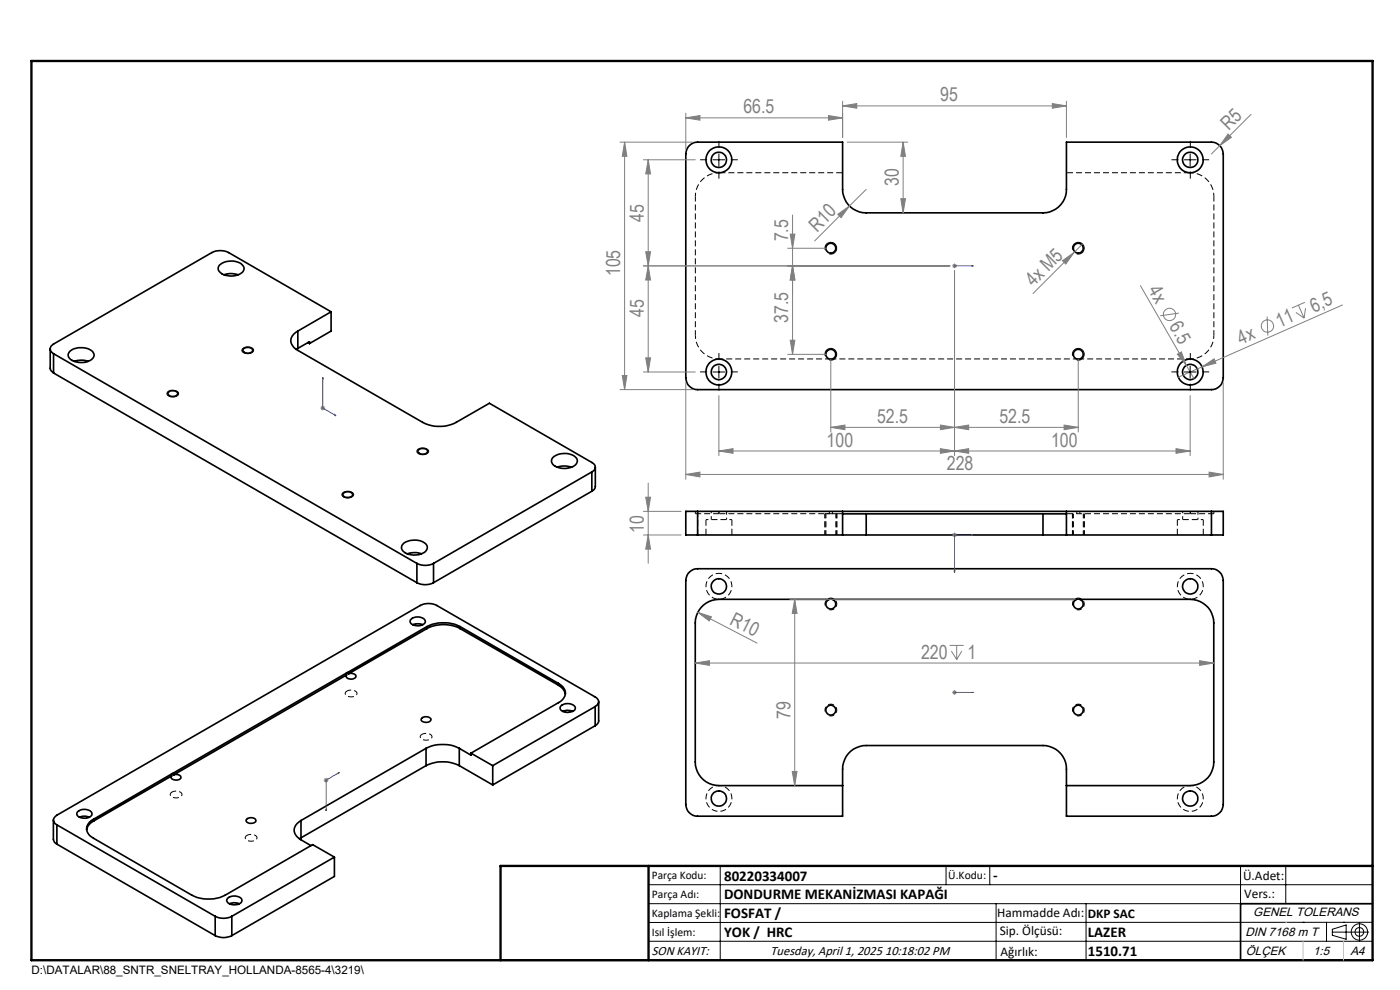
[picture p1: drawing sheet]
<svg xmlns="http://www.w3.org/2000/svg" width="297mm" height="210mm" viewBox="0 0 297 210" stroke-linecap="round" stroke-linejoin="round" font-family="sans-serif">
<path d="M152.5 36.6h26.3M226.3 36.6h26.2M152.5 109h26.3M226.3 109h26.2" fill="none" stroke="#000" stroke-width=".21" stroke-dasharray="1.3 .6" stroke-dashoffset="-.1" stroke-linecap="butt"/>
<path d="M175.9 76.1h-23.4M228.4 76.1h-51.8M252.5 76.1h-23.4" fill="none" stroke="#000" stroke-width=".21" stroke-dasharray="1.3 .6" stroke-dashoffset=".4" stroke-linecap="butt"/>
<path d="M252.5 36.6a5 5 0 0 1 5 5M147.5 41.6a5 5 0 0 1 5-5M152.5 76.1a5 5 0 0 1-5-5M257.5 71.1a5 5 0 0 1-5 5" fill="none" stroke="#000" stroke-width=".21" stroke-dasharray="1.3 .6" stroke-dashoffset=".5" stroke-linecap="butt"/>
<path d="M257.5 41.6v29.5M147.5 71.1v-29.5M175.9 129.3a1.25 1.25 0 0 0 1.6-1.1 1.25 1.25 0 0 0-1.3-1.3 1.25 1.25 0 0 0-1.1 1.5M228.4 129.3a1.25 1.25 0 0 0 1.6-1.1 1.25 1.25 0 0 0-1.3-1.3 1.25 1.25 0 0 0-1.1 1.5M175.9 151.8a1.25 1.25 0 0 0 1.6-1.1 1.25 1.25 0 0 0-1.3-1.3 1.25 1.25 0 0 0-1.1 1.5M228.4 151.8a1.25 1.25 0 0 0 1.6-1.1 1.25 1.25 0 0 0-1.3-1.3 1.25 1.25 0 0 0-1.1 1.5" fill="none" stroke="#000" stroke-width=".21" stroke-dasharray="1.3 .6" stroke-dashoffset=".2" stroke-linecap="butt"/>
<g fill="none" stroke="#000" stroke-width=".35">
<path d="M146.2 30.9a2.32 2.32 0 0 1 1.8-.7h30.8v10a5 5 0 0 0 5 4.9h37.5a5 5 0 0 0 4.9-4.9v-10h30.8a2.53 2.53 0 0 1 2.5 2.5v47.4a2.53 2.53 0 0 1-2.5 2.5h-109a2.53 2.53 0 0 1-2.5-2.5v-47.4a2.72 2.72 0 0 1 .7-1.8zM46.6 56.2a3.8 3.8 0 0 1 5 .2 1.25 1.25 0 0 1-.9 1.8 4 4 0 0 1-4.2-.6 1 1 0 0 1 .1-1.4zM47.5 58.3a4.7 4.7 0 0 1 3 0M10.7 74v4.4l.7 .7M11.4 75v4.1M11.4 75l77 44.5M11.4 79.1l77 44.5M14.7 74.6a3.8 3.8 0 0 1 5.1 .2 1.44 1.44 0 0 1-1.3 2 3.5 3.5 0 0 1-4-1.1 .97 .97 0 0 1 .2-1.1zM15.7 76.7a4.8 4.8 0 0 1 3 0M51.8 73.9a1.3 1.3 0 0 1 1.8 .4 1.18 1.18 0 0 1-1 .6 1.18 1.18 0 0 1-1.1-.6zM63.2 70.2a2.15 2.15 0 0 0-1.5 2.1 2.15 2.15 0 0 0 1.5 2l26.5 15.3a7.8 7.8 0 0 0 7.1 0l7-4.1 21.8 12.6a1.05 1.05 0 0 1 .7 1 1.05 1.05 0 0 1-.7 1M63.2 70.2v3.7"/>
<path d="M63.2 73.9l-.4 .2M65.3 72.7l.4 .2M65.7 72.9v-.4l-2.5 1.4M70.2 66.1l-21.7-12.5a4 4 0 0 0-3.6 0l-33.5 19.4a1.09 1.09 0 0 0-.7 1 1.09 1.09 0 0 0 .7 1M70.2 66.1l-7 4.1M70.2 66.1v4.1l-4.5 2.7M35.8 83.1a1.33 1.33 0 0 1 1.9 .4 1.18 1.18 0 0 1-1.1 .6 1.18 1.18 0 0 1-1-.7zM88.7 95.5a1.35 1.35 0 0 1 2 .2 1.15 1.15 0 0 1-1 .6 1.15 1.15 0 0 1-1-.6zM117.3 97a3.8 3.8 0 0 1 5 .3 1.46 1.46 0 0 1-1.3 1.9 3.4 3.4 0 0 1-3.9-1 1.04 1.04 0 0 1 .2-1.2zM118.2 99.1a4.2 4.2 0 0 1 3 0M126.3 99.1v4.1a1.14 1.14 0 0 1-.7 1M72.8 104.7a1.29 1.29 0 0 1 2 .2 1.28 1.28 0 0 1-2.1 .1z"/>
<path d="M85.5 115.4a3.8 3.8 0 0 1 5 .2 1.48 1.48 0 0 1-1.3 2 3.5 3.5 0 0 1-3.9-1.1 1.04 1.04 0 0 1 .2-1.1zM86.4 117.5a4.8 4.8 0 0 1 3 0M88.4 119.5a3.9 3.9 0 0 0 3.6 0M88.4 119.5v4.1M92 119.5v4.1M125.6 100.1l-33.6 19.4M125.6 100.1v4.1M125.6 104.2l-33.6 19.4M148 108.5h-2.5v5h2.5M148 113.5h30.8M148 108.5v5M148 108.5h109"/>
<path d="M178.8 109h5M178.8 113.5h5M178.8 108.5v5M183.8 113.5h37.5M183.8 109v4.5M183.8 109h37.5M221.3 109h4.9M221.3 113.5h4.9M221.3 109v4.5M226.2 108.5v5M226.2 113.5h30.8M257 108.5h2.5v5h-2.5"/>
<path d="M257 108.5v5M87.1 131.5a2 2 0 0 1 3.1 .3 1.77 1.77 0 0 1-2.4 .8l-.5-.2a.64 .64 0 0 1-.2-.9zM87.6 132.5l.9-.2 1.2 .2M88.4 123.6a3.9 3.9 0 0 0 3.6 0M90.6 132.9a8 8 0 0 1 7 0M90.6 133.3a7.7 7.7 0 0 1 7 0M90.6 132.9l-16.6 9.6M90.6 133.3l-16.6 9.6M90.6 132.9v.4M97.6 132.9l20.9 12.1M97.6 133.3l20.9 12.1M97.6 132.9v.4"/>
<path d="M146.2 121.4a2.32 2.32 0 0 1 1.8-.8h109a2.53 2.53 0 0 1 2.5 2.5v47.5a2.53 2.53 0 0 1-2.5 2.5h-30.8v-9.9a5 5 0 0 0-4.9-5.1h-37.5a5 5 0 0 0-5 5.1v9.9h-30.8a2.53 2.53 0 0 1-2.5-2.5v-47.5a2.72 2.72 0 0 1 .7-1.7zM175.9 127.1h.7M175.9 127.1h-23.4a5 5 0 0 0-5 5v29.5a5 5 0 0 0 5 5h26.3M175.9 127.1a1.05 1.05 0 0 0-.5 1.7 1.05 1.05 0 0 0 1.7 0 1.05 1.05 0 0 0-.5-1.7M176.6 127.1h51.8M228.4 127.1h.7M228.4 127.1a1.05 1.05 0 0 0-.5 1.7 1.05 1.05 0 0 0 1.7 0 1.05 1.05 0 0 0-.5-1.7M229.1 127.1h23.4a5 5 0 0 1 5 5v29.5a5 5 0 0 1-5 5h-26.3M73.5 142.8l-36.6 21.1M73.5 143.2l-36.6 21.2M73.5 142.8v.4M74 142.5l-.5 .3"/>
<path d="M74 142.9h.9a.57 .57 0 0 1 .6 .6 .57 .57 0 0 1-.7 .5l-1.1-.1a.43 .43 0 0 1-.2-.7M74 142.5v.4M89.5 152.4a1.31 1.31 0 0 1 1.9 .2 1.27 1.27 0 0 1-2.1 .1zM90.4 158.7a8 8 0 0 1 7 0M90.4 158.7l-26.5 15.4M90.4 158.7v3.7M97.4 158.7l2.5 1.5v-.4M97.4 158.7v3.7M99.9 159.8l4.6 2.6M118.5 145a2.14 2.14 0 0 1 1.5 2 2.14 2.14 0 0 1-1.5 2l-18.6 10.8M118.5 145.4a2.83 2.83 0 0 1 1.4 1.8M118.5 145v.4"/>
<path d="M119.1 149.7a2.05 2.05 0 0 1 3 .5 1.77 1.77 0 0 1-2.4 .8l-.6-.3a.65 .65 0 0 1 0-1zM119.4 150.9l.9-.2 1.2 .2M126.3 149.9a1.08 1.08 0 0 0 .7-1 1.08 1.08 0 0 0-.7-1.1l-33.6-19.4a3.9 3.9 0 0 0-3.6 0l-77 44.5a1.08 1.08 0 0 0-.8 1 1.08 1.08 0 0 0 .8 1.1M126.3 149.9l-21.8 12.5M126.3 149.9v4M126.3 153.9l-21.8 12.6M127 148.9v4a1.32 1.32 0 0 1-.7 1M11.3 173.9v4.1a1.32 1.32 0 0 0 .8 1.1M12.1 175l33.5 19.4M12.1 175v4.1M12.1 179.1l33.5 19.4M16.5 172.1a2.16 2.16 0 0 1 3 .3 1.2 1.2 0 0 1-1.6 1.2l-.4-.1a.89 .89 0 0 1-1-.3 .89 .89 0 0 1 0-1.1z"/>
<path d="M16.9 173.3l.8-.2 1.2 .2M19.9 173.8a2.13 2.13 0 0 0-1.5 2 2.13 2.13 0 0 0 1.5 2l20.8 12.1a8 8 0 0 0 7.1 0l18.5-10.7 4.6 2.6M19.9 174.2a2.74 2.74 0 0 0-1.5 1.8M19.9 173.8v.4M36.4 164.2l-16.5 9.6M36.4 164.6l-16.5 9.6M36.4 164.2v.4M36.9 163.9l-.5 .3M36.9 164.4a.95 .95 0 0 1 1.4 .7 1.38 1.38 0 0 1-2-.1l.1-.4M36.9 163.9v.5M52.3 173.8a1.28 1.28 0 0 1 2 .3 1.26 1.26 0 0 1-2.1 0zM63.9 174.1a2.17 2.17 0 0 0-1.5 2 2.17 2.17 0 0 0 1.5 2l2.1 1.3"/>
<path d="M63.9 174.1v3.6M63.9 177.7l-.4 .2M90.4 162.4a8 8 0 0 1 7 0M90.4 162.4l-26.5 15.3M97.4 162.4l7.1 4.1M104.5 162.4v4.1M45.6 194.4a3.9 3.9 0 0 0 3.6 0M45.6 198.5a3.9 3.9 0 0 0 3.6 0M45.6 194.4v4.1M48.3 190.5a2.21 2.21 0 0 1 3 .3v.2a1.7 1.7 0 0 1-2.3 .8l-.6-.3a.67 .67 0 0 1-.1-1zM48.7 191.7l.9-.2 1.2 .2M49.2 194.4v4.1"/>
<path d="M70.9 181.8l-21.7 12.6M70.9 181.8v4.1l-21.7 12.6M291.2 191.7h-28v12M106.2 203.7h185"/>
<circle cx="152.5" cy="33.9" r="2.74"/>
<circle cx="152.5" cy="33.9" r="1.63"/>
<circle cx="252.5" cy="33.9" r="2.75"/>
<circle cx="252.5" cy="33.9" r="1.62"/>
<circle cx="176.2" cy="52.7" r="1.06"/>
<circle cx="228.7" cy="52.7" r="1.06"/>
<circle cx="152.5" cy="78.9" r="2.74"/>
<circle cx="152.5" cy="78.9" r="1.63"/>
<circle cx="176.2" cy="75.1" r="1.05"/>
<circle cx="228.7" cy="75.1" r="1.05"/>
<circle cx="252.5" cy="78.9" r="2.76"/>
<circle cx="252.5" cy="78.9" r="1.62"/>
<circle cx="152.5" cy="124.4" r="1.63"/>
<circle cx="252.5" cy="124.4" r="1.62"/>
<circle cx="176.2" cy="150.6" r="1.06"/>
<circle cx="228.7" cy="150.6" r="1.06"/>
<circle cx="152.5" cy="169.4" r="1.63"/>
<circle cx="252.5" cy="169.4" r="1.62"/>
</g>
<path d="M155.3 110.2h-5.5M255.3 110.2h-5.5" fill="none" stroke="#000" stroke-width=".21" stroke-dasharray="1.3 .6" stroke-dashoffset=".7" stroke-linecap="butt"/>
<g fill="none" stroke="#000" stroke-width=".21" stroke-dasharray="1.3 .6" stroke-linecap="butt">
<path d="M147.5 109v-.5M147.5 109h5M148 113.5v-5M149.8 110.2v3.3M152.5 109v-.5M155.3 113.5v-3.3M175.9 109v-.5M176.6 108.5v.5M228.4 109v-.5M229.1 108.5v.5M249.8 110.2v3.3M252.5 109v-.5"/>
<path d="M252.5 109h5M255.3 113.5v-3.3M257 108.5v5M257.5 109v-.5"/>
</g>
<path d="M150.9 108.5v1.7M154.1 110.2v-1.7M250.9 108.5v1.7M254.1 110.2v-1.7" fill="none" stroke="#000" stroke-width=".21" stroke-dasharray="1.3 .6" stroke-dashoffset=".9" stroke-linecap="butt"/>
<g fill="none" stroke="#000" stroke-width=".21" stroke-dasharray="1.3 .6" stroke-dashoffset=".3" stroke-linecap="butt">
<path d="M175 113.5v-4.5M175.2 109v4.5M177.3 113.5v-4.5M177.5 113.5v-4.5M177.5 109h-2.5M227.5 113.5v-4.5M227.7 109v4.5M229.8 113.5v-4.5M230 113.5v-4.5M73.6 146.6l-.2 .1a.68 .68 0 0 0 0 .8 .68 .68 0 0 0 .7 .3 1.08 1.08 0 0 0 1.6-.9 1.72 1.72 0 0 0-2.1-.3M89.5 155.8l-.2 .1a.68 .68 0 0 0 0 .8 .68 .68 0 0 0 .7 .3 1.08 1.08 0 0 0 1.6-.9 1.72 1.72 0 0 0-2.1-.3M36.5 168l-.2 .2a.68 .68 0 0 0 0 .7 .68 .68 0 0 0 .7 .3 1.08 1.08 0 0 0 1.6-.9 1.72 1.72 0 0 0-2.1-.3"/>
<path d="M52.4 177.2l-.2 .2a.68 .68 0 0 0 0 .7 .68 .68 0 0 0 .7 .3 1.08 1.08 0 0 0 1.6-.9 1.72 1.72 0 0 0-2.1-.3"/>
</g>
<path d="M152.5 121.6a2.75 2.75 0 0 1 2.5 4 2.75 2.75 0 0 1-4.7 .4 2.75 2.75 0 0 1 1.7-4.3l.5-.1M252.5 121.6a2.75 2.75 0 0 1 2.5 4 2.75 2.75 0 0 1-4.7 .4 2.75 2.75 0 0 1 1.7-4.3l.5-.1M152.5 166.6a2.75 2.75 0 0 1 2.5 4 2.75 2.75 0 0 1-4.7 .4 2.75 2.75 0 0 1 1.7-4.3l.5-.1M252.5 166.6a2.75 2.75 0 0 1 2.5 4 2.75 2.75 0 0 1-4.7 .4 2.75 2.75 0 0 1 1.7-4.3l.5-.1" fill="none" stroke="#000" stroke-width=".21" stroke-dasharray="1.3 .6" stroke-dashoffset=".6" stroke-linecap="butt"/>
<g fill="none" stroke="#808080" stroke-width=".21">
<path d="M131.5 30.2h15.5M132.5 30.2l.5 3h-1zM132.5 30.2v52.4M136.5 33.9h11M137.5 33.9l.5 3h-1zM137.5 33.9v45M145.5 25l3-.5v1zM145.5 24v7.7M145.5 25h33.3M175.8 24.5l3 .5-3 .5zM178.8 22.5l3-.5v1zM178.8 21.5v7.7"/>
<path d="M178.8 22.5h47.4M179.7 30.2h12.9M191.6 30.2l.5 3h-1zM191.6 30.2v14.9M223.2 22l3 .5-3 .5zM226.2 21.5v7.7M258.8 30.9l-1.8 1.8M260.5 28.4l.7 .7-2.4 1.8zM265.4 24.3l-6.6 6.6M136.5 56.4h65M137 53.4h1l-.5 3zM137.5 56.4l.5 3h-1z"/>
<path d="M167.1 52.7h8.2M167.6 49.7h1l-.5 3zM168.1 56.4l.5 3h-1zM168.1 45.6v29.6M177.7 45.5l2.5-1.8-1.8 2.5zM180.2 43.7l-7.4 7.4M183.8 40.2l-3.6 3.5M191.1 42.1h1l-.5 3zM202 56.4h1M202.1 56l.7 .8M202.5 55.9v1M202.5 57.4v39.3"/>
<path d="M202.8 56l-.7 .8M225.4 55.3l2.5-1.8-1.8 2.5zM229.6 51.8l-10.5 10.5M132 79.6h1l-.5 3zM136.5 78.9h11M137 75.9h1l-.5 3zM167.1 75.2h8.2M167.6 72.2h1l-.5 3zM176.2 76.2v15.4M228.7 76.2v15.4M241.9 60.6l11.4 19.7M249.8 75.1l.8-.5 1.1 2.9z"/>
<path d="M250.1 66.4l-4 .6M255 77.8l2.6-1.7 .4 .9zM255 77.8l-5 2.2M268.8 67.2l.2 4M274.9 66.3l1.7 1.2M275.4 64.7l1.2 2.8M276.8 64.1l-2.7 1.2M277 65.4l-.4 2.1M284.8 64.7l-29.8 13.1M68 86.6h1M68.1 86.2l.7 .7M68.5 86.1v1"/>
<path d="M68.8 86.2l-.7 .7M131.5 82.6h15.5M145.5 81.2v20.5M152.5 95.7l3-.5v1zM152.5 83.9v12.8M152.5 95.7h100M176.2 90.7l3-.5v.9zM176.2 90.7h52.5M199.5 95.2l3 .5-3 .5zM199.5 90.2l3 .5-3 .4zM202.5 95.7l3-.5v1zM202.5 90.7l3-.5v.9z"/>
<path d="M225.7 90.2l3 .5-3 .4zM249.5 95.2l3 .5-3 .5zM252.5 83.9v12.8M259.5 81.2v20.5M136.5 113.5h8M136.5 108.5h8M137 105.5h1l-.5 3zM137.5 113.5l.5 3h-1zM137.5 102.5v17M145.5 100.6l3-.5v1.1zM145.5 100.6h114M202 113.5h1"/>
<path d="M202.1 113.1l.7 .7M202.5 113v1M202.8 113.1l-.7 .7M256.5 100.1l3 .5-3 .6zM148 129.9l2.9 .9-.4 .9zM148 129.9l12.6 6.5M167.6 127.1h60.5M168.6 127.1l.5 3h-1zM168.6 127.1v39.5M201.4 136.9h3M201.8 138.1l1.2 1.8M203 136.9v3"/>
<path d="M204 138.1l-1 1.8M147.5 140.6l3-.4v.9zM147.5 140.6h110M202 146.9h1M202.1 146.5l.7 .7M202.5 146.4v1M202.8 146.5l-.7 .7M254.5 140.2l3 .4-3 .5zM68.7 165.5h1M68.8 165.1l.7 .7M69.2 165v1M69.5 165.1l-.7 .7"/>
<path d="M168.1 163.6h1l-.5 3z"/>
<circle cx="248.1" cy="66.7" r="1.3"/>
<circle cx="268.9" cy="69.2" r="1.31"/>
</g>
<g fill="none" stroke="#000" stroke-width=".21">
<path d="M151.2 33.9h2.5M152.5 32.7v2.5M251.2 33.9h2.6M252.5 32.7v2.5M175 53a1.25 1.25 0 0 1 1.1-1.6 1.25 1.25 0 0 1 1.4 1.4 1.25 1.25 0 0 1-1.6 1.1M227.5 53a1.26 1.26 0 0 1 1.1-1.6 1.26 1.26 0 0 1 1.4 1.4 1.26 1.26 0 0 1-1.6 1.1M51.5 74a1.59 1.59 0 0 1 2.3 .3 1.36 1.36 0 0 1-2.1 .5l-.1-.1a.48 .48 0 0 1-.1-.7zM151.2 78.9h2.5M152.5 77.7v2.4M175 75.5a1.25 1.25 0 0 1 1.1-1.6 1.25 1.25 0 0 1 1.4 1.4 1.25 1.25 0 0 1-1.6 1.1M227.5 75.5a1.26 1.26 0 0 1 1.1-1.6 1.26 1.26 0 0 1 1.4 1.4 1.26 1.26 0 0 1-1.6 1.1M251.2 78.9h2.6"/>
<path d="M252.5 77.7v2.4M35.6 83.1a1.59 1.59 0 0 1 2.3 .3 1.36 1.36 0 0 1-2.1 .6l-.4-.4zM88.6 95.4a1.54 1.54 0 0 1 2.3 .4 1.45 1.45 0 0 1-2.5-.1zM72.6 104.7a1.51 1.51 0 0 1 2.4 .2 1.46 1.46 0 0 1-2.5 0zM137.6 187.7h153.6M137.6 191.7h153.6M137.6 199.7h153.6M152.8 183.7v20M200.7 183.7v4M210 183.7v4M211.3 191.7v12M230.4 191.7v12"/>
<path d="M263.2 183.7v20M272.8 183.7v8M276.4 195.6h.1M281.4 195.6v4.1M282.6 197.7h7.8M282.6 197.1l3-.9v3l-3-.8zM285 195.6h.1M288.4 195.8v3.8M291.2 195.6l-153.6 .1"/>
<circle cx="288.4" cy="197.7" r="1.74"/>
<circle cx="288.4" cy="197.7" r=".93"/>
</g>
<g fill="none" stroke="#00f" stroke-width=".21">
<path d="M202.4 56.4h.2zM202.5 56.4h.1M202.5 56.4h4M206.5 56.4h-.4h.4M68.5 80v.4l-.1-.1zM68.5 80v6.6l2.8 1.6M71 87.9l.3 .3-.3-.1zM206.1 113.4l.4 .1-.4 .1zM206.5 113.5h-4v8M202.4 121.1h.2l-.1 .4zM202.4 146.9h.2zM202.5 146.9h.1"/>
<path d="M202.5 146.9h4M206.5 146.9h-.4h.4M69.1 171.7h.2l-.1 .3zM71.7 163.9h.3l-.3 .2zM72 163.9l-2.8 1.6v6.5"/>
</g>
<g fill="none" stroke="#000" stroke-width=".21" stroke-dasharray="15.2 1.3 1.3 1.3" stroke-linecap="butt">
<path d="M150 33.9h-1.5M152.5 31.4v-1.5M152.5 36.4v1.5M155 33.9h1.5M250 33.9h-1.5M252.5 31.4v-1.5M252.5 36.4v1.5M255 33.9h1.5M150 78.9h-1.5M152.5 76.4v-1.5M155 78.9h1.5M250 78.9h-1.5"/>
<path d="M252.5 76.4v-1.5M255 78.9h1.5M152.5 81.4v1.5M252.5 81.4v1.5"/>
</g>
<path d="M6.7 12.9h284.5v190.8h-284.5zM137.6 183.7v20M291.2 183.7h-185v20" fill="none" stroke="#000" stroke-width=".5"/>
<path d="M272.8 195.6h.1M276.4 199.7v4M285 199.7v4" fill="none" stroke="#c0c0c0" stroke-width=".21"/>
<g fill="#00f">
<path d="M206.1 56.4h.4zM202.4 56.4h.2z"/>
<path d="M206.1 113.4v.2l.4-.1zM202.4 121.1l.1 .4 .1-.4z"/>
<path d="M71.7 163.9v.2l.3-.2zM69.1 171.7l.1 .3 .1-.3zM71 87.9l.3 .3-.3-.1zM68.5 80v.4l-.1-.1z"/>
<path d="M206.1 146.9h.4zM202.4 146.9h.2z"/>
</g>
<g fill="#808080">
<path d="M249.8 75.1l.8-.5 1.1 2.9z"/>
<path d="M255 77.8l2.6-1.7 .4 .9z"/>
<path d="M225.4 55.3l2.5-1.8-1.8 2.5z"/>
<path d="M177.7 45.5l2.5-1.8-1.8 2.5z"/>
<path d="M260.5 28.4l.7 .7-2.4 1.8z"/>
<path d="M148 129.9l2.9 .9-.4 .9z"/>
<path d="M175.8 24.5l3 .5-3 .5zM145.5 25l3-.5v1zM199.5 95.2l3 .5-3 .5zM152.5 95.7l3-.5v1zM199.5 90.2l3 .5-3 .4zM176.2 90.7l3-.5v.9z"/>
<path d="M178.8 22.5l3-.5v1zM223.2 22l3 .5-3 .5zM145.5 100.6l3-.5v1.1zM256.5 100.1l3 .5-3 .6zM202.5 95.7l3-.5v1zM249.5 95.2l3 .5-3 .5zM202.5 90.7l3-.5v.9zM225.7 90.2l3 .5-3 .4z"/>
<path d="M137 53.4h1l-.5 3zM137.5 33.9l.5 3h-1zM168.1 56.4l.5 3h-1zM167.6 49.7h1l-.5 3z"/>
<path d="M191.1 42.1h1l-.5 3zM191.6 30.2l.5 3h-1z"/>
<path d="M137.5 56.4l.5 3h-1zM137 75.9h1l-.5 3zM168.1 56.4l.5 3h-1zM167.6 72.2h1l-.5 3z"/>
<path d="M168.6 127.1l.5 3h-1zM168.1 163.6h1l-.5 3z"/>
<path d="M132.5 30.2l.5 3h-1zM132 79.6h1l-.5 3z"/>
<path d="M137.5 113.5l.5 3h-1zM137 105.5h1l-.5 3z"/>
<path d="M147.5 140.6l3-.4v.9zM254.5 140.2l3 .4-3 .5z"/>
</g>
<g font-size="4.1" fill="#808080">
<text x="199.5" y="21.5">95</text>
<text x="157.7" y="24.1">66.5</text>
<text x="260.7" y="27.8" transform="rotate(-45 260.7 27.8)">R5</text>
<text x="190.7" y="39.5" transform="rotate(-90 190.7 39.5)">30</text>
<text x="136.6" y="47" transform="rotate(-90 136.6 47)">45</text>
<text x="167.2" y="51.2" transform="rotate(-90 167.2 51.2)">7.5</text>
<text x="173.3" y="49.3" transform="rotate(-45 173.3 49.3)">R10</text>
<text x="131.6" y="58.6" transform="rotate(-90 131.6 58.6)">105</text>
<text x="219.2" y="61" transform="rotate(-45 219.2 61)">4x M5</text>
<text x="243.5" y="61.5" transform="rotate(60 243.5 61.5)">4x</text>
<text x="136.6" y="67.1" transform="rotate(-90 136.6 67.1)">45</text>
<text x="167.2" y="68.6" transform="rotate(-90 167.2 68.6)">37.5</text>
<text x="248" y="69.3" transform="rotate(60 248 69.3)">6.5</text>
<text x="271.4" y="69.6" transform="rotate(-24 271.4 69.6)">11</text>
<text x="278.7" y="66.4" transform="rotate(-24 278.7 66.4)">6,5</text>
<text x="263.2" y="73.2" transform="rotate(-24 263.2 73.2)">4x</text>
<text x="186.1" y="89.7">52.5</text>
<text x="212" y="89.7">52.5</text>
<text x="175.4" y="94.7">100</text>
<text x="223" y="94.7">100</text>
<text x="200.9" y="99.7">228</text>
<text x="136.6" y="113" transform="rotate(-90 136.6 113)">10</text>
<text x="154.6" y="132.4" transform="rotate(27 154.6 132.4)">R10</text>
<text x="195.4" y="139.7">220</text>
<text x="205.3" y="139.7">1</text>
<text x="167.7" y="152.5" transform="rotate(-90 167.7 152.5)">79</text>
</g>
<g font-size="3.2">
<text x="153.6" y="190.8">DONDURME MEKANİZMASI KAPAĞI</text>
<text x="153.6" y="186.8">80220334007</text>
<text x="210.7" y="186.6">-</text>
<text x="153.6" y="194.8">FOSFAT /</text>
<text x="153.6" y="198.8">YOK / HRC</text>
<text x="230.8" y="198.7">LAZER</text>
<text x="230.8" y="202.8">1510.71</text>
</g>
<g font-size="2.8">
<text x="263.7" y="186.7">Ü.Adet:</text>
<text x="263.9" y="190.5">Vers.:</text>
<text x="211.5" y="194.5">Hammadde Adı:</text>
<text x="230.8" y="194.7">DKP SAC</text>
<text x="138.3" y="202.6">SON KAYIT:</text>
<text x="163.5" y="202.6">Tuesday, April 1, 2025 10:18:02 PM</text>
<text x="212.1" y="198.4">Sip. Ölçüsü:</text>
<text x="212.2" y="202.7">Ağırlık:</text>
</g>
<g font-size="2.6">
<text x="265.9" y="194.4">GENEL TOLERANS</text>
<text x="264.2" y="198.5">DIN 7168 m T</text>
<text x="264.3" y="202.6">ÖLÇEK</text>
<text x="278.5" y="202.6">1:5</text>
<text x="286.5" y="202.6">A4</text>
</g>
<g font-size="2.5">
<text x="138.3" y="186.4">Parça Kodu:</text>
<text x="138.3" y="190.5">Parça Adı:</text>
<text x="201.2" y="186.5">Ü.Kodu:</text>
<text x="138.3" y="194.5">Kaplama Şekli:</text>
<text x="138.3" y="198.6">Isıl İşlem:</text>
<text x="6.7" y="206.7">D:\DATALAR\88_SNTR_SNELTRAY_HOLLANDA-8565-4\3219\</text>
</g>
</svg>
